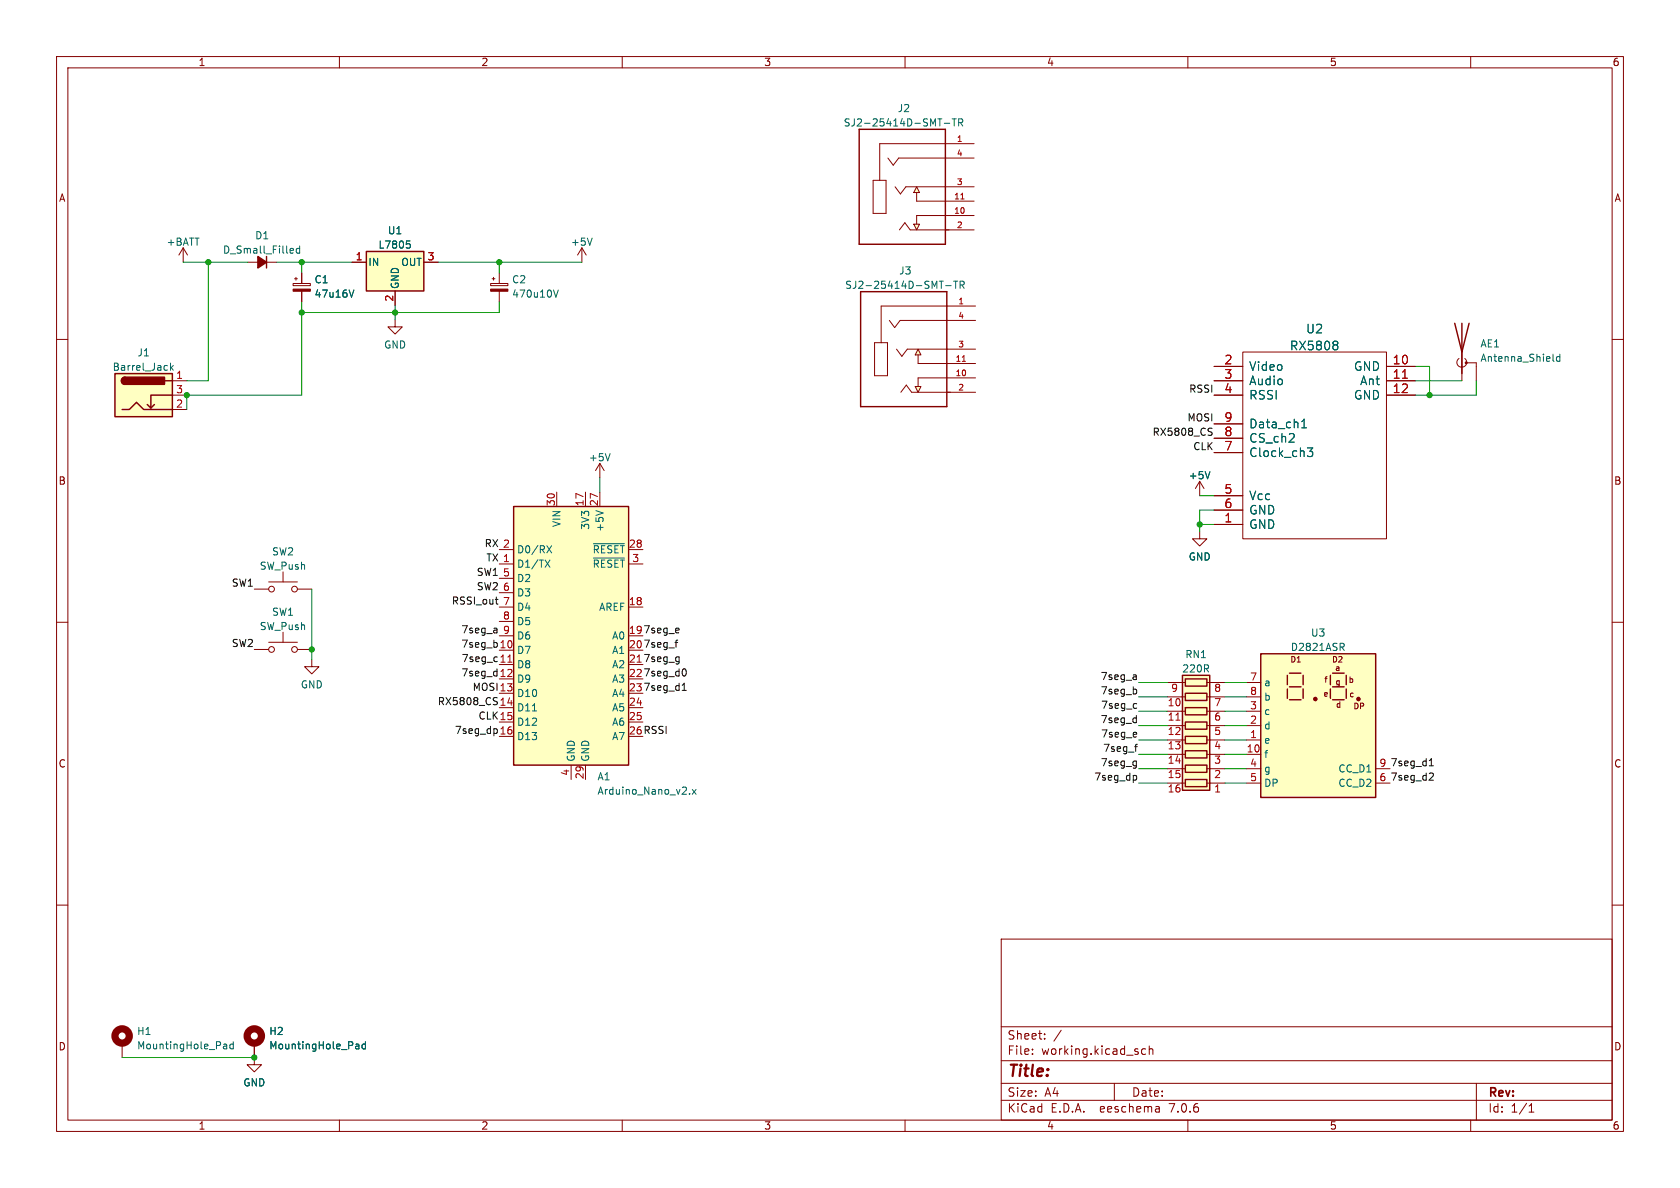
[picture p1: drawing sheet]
<svg xmlns="http://www.w3.org/2000/svg" width="297mm" height="210mm" viewBox="0 0 297 210" stroke-linecap="round" stroke-linejoin="round" font-family="sans-serif">
<g fill="none" stroke="#840000" stroke-width=".18">
<path d="M10 10h277v190h-277zM12 12h273v186h-273zM60 10v2M110 10v2M160 10v2M210 10v2M260 10v2M10 60h2M32.4 43.8l-.8 1.3M32.4 43.8v2.6M32.4 43.8l.7 1.3M43.8 46.4h5.1"/>
<path d="M51.8 50.1h3.1v.4h-3.1zM52.1 49.3h.5M52.3 49v.5M53.3 48.3v1.8M53.3 51.5v1.8M62.2 46.4h2.6M69.8 56.5v1.3h1.3l-1.3 1.3-1.2-1.3h1.2M69.8 51.4v2.6M74.9 46.4h2.6M86.7 50.1h3.1v.4h-3.1zM87 49.3h.5M87.2 49v.5"/>
<path d="M88.3 48.3v1.8M88.3 51.5v1.8M102.9 43.8l-.8 1.3M102.9 43.8v2.6M102.9 43.8l.7 1.3M285 60h2M30.5 67.3h2.5M30.5 69.9h2.5M30.5 72.4h2.5M214.6 64.8h5.1M214.6 67.3h5.1M214.6 69.9h5.1"/>
<path d="M214.6 77.5h5.1M214.6 74.9h5.1M219.7 62.2h25.4v33.1h-25.4zM245.1 64.8h5.1M245.1 67.3h5.1M245.1 69.9h5.1M257.9 63.4a.85 .85 0 0 0-.1 1.2 .85 .85 0 0 0 1.3 0 .85 .85 0 0 0-.1-1.2M258.4 62.2v5.1M259.2 64.1h1.8v3.2M88.3 99.7h2.5M88.3 97.2h2.5M98.4 87v2.5"/>
<path d="M103.5 87v2.5M106 81.9v2.6M106 87v2.5M106 81.9l-.7 1.3M106 81.9l.8 1.3M111.1 99.7h2.6M111.1 97.2h2.6M212.1 94v1.3h1.3l-1.3 1.2-1.3-1.2h1.3M212.1 85.1l-.8 1.3M212.1 85.1v2.5M212.1 85.1l.8 1.3M214.6 92.7h5.1"/>
<path d="M214.6 87.6h5.1M214.6 90.2h5.1M214.6 80h5.1M10 110h2M45 114.8h2.5M45 104.1h2.5M47.5 113.5h5.1M47.5 102.9h5.1M50 101.1v1.8M50 111.8v1.7M52.6 114.8h2.5M52.6 104.1h2.5"/>
<path d="M55.1 116.6v1.3h1.3l-1.3 1.2-1.3-1.2h1.3M88.3 114.9h2.5M88.3 117.5h2.5M88.3 107.3h2.5M88.3 112.4h2.5M88.3 102.2h2.5M88.3 104.8h2.5M88.3 109.9h2.5M111.1 114.9h2.6M111.1 117.5h2.6M111.1 107.3h2.6M111.1 112.4h2.6"/>
<path d="M285 110h2M88.3 120h2.5M88.3 122.6h2.5M88.3 125.1h2.5M88.3 127.6h2.5M88.3 130.2h2.5M101 135.3v2.5M103.5 135.3v2.5M111.1 120h2.6M111.1 122.6h2.6M111.1 125.1h2.6M111.1 127.6h2.6"/>
<path d="M206.4 138.4h3.1M206.4 135.9h3.1M206.4 133.4h3.1M206.4 130.8h3.1M206.4 128.3h3.1M206.4 125.7h3.1M206.4 123.2h3.1M206.4 120.7h3.1M213.4 138.4h3.1M213.4 135.9h3.1M213.4 133.4h3.1M213.4 130.8h3.1"/>
<path d="M213.4 128.3h3.1M213.4 125.7h3.1M213.4 123.2h3.1M213.4 120.7h3.1M220.3 138.4h2.6M220.3 135.9h2.6M220.3 133.4h2.6M220.3 130.8h2.6M220.3 128.3h2.6M220.3 125.7h2.6M220.3 123.2h2.6M220.3 120.7h2.6"/>
<path d="M243.2 138.4h2.5M243.2 135.9h2.5M10 160h2M285 160h2M177 166h108v32h-108zM21.6 184.4v2.5M45 184.4v3.8h1.2l-1.2 1.3-1.3-1.3h1.3M60 198v2M110 198v2M160 198v2M177 194.5h108M177 191.5h108"/>
<path d="M177 187.5h108M177 181.5h108M182.5 186.3v.1M182.5 185.5v.1M184.7 183.6v.1M184.7 182.8v.1M187.6 182.1l-1.3 2M197 191.5v3M202.5 185.5l-.4-.1-.3 .3v.4l.2 .2h.5M203.2 185.5l.2-.1 .3 .1 .1 .9M203.2 184.9v1.5M204.9 195.7l.1 .9"/>
<path d="M205 196.5l-.2 .1M205 196h-.2M210 198v2M260 198v2M261 191.5v6.5M270.3 196.6h.9M270.3 195.5l.4-.4v1.5"/>
<circle cx="48" cy="104.1" r=".51"/>
<circle cx="48" cy="114.8" r=".51"/>
<circle cx="52.1" cy="104.1" r=".51"/>
<circle cx="52.1" cy="114.8" r=".51"/>
</g>
<g fill="#ffffc2" stroke="#ffffc2" stroke-width=".18">
<path d="M209 119.4h4.9v20.3h-4.9z"/>
<path d="M64.8 44.5h10.1v6.9h-10.1z"/>
<path d="M222.9 115.6h20.3v25.4h-20.3z"/>
<path d="M90.8 89.5h20.3v45.8h-20.3z"/>
<path d="M20.3 66h10.2v7.7h-10.2z"/>
</g>
<g fill="none" stroke="#840000" stroke-width=".25">
<path d="M47.1 45.3v2.1M64.8 44.5h10.1v6.9h-10.1zM257.2 57.2l1.2 5 1.3-5M258.4 57.2v8.8M20.3 66h10.2v7.7h-10.2zM21.6 72.4h1.3l1.2-1.3 1.3 1.3h5.1M22.1 66.7a.64 .64 0 0 0-.6 .6 .64 .64 0 0 0 .6 .6M27.3 71.5l-.6 .6M29.2 67.3h1.3M30.5 69.9h-3.8v2.2l-.7-.6M90.8 89.5h20.3v45.8h-20.3zM209 119.4h4.9v20.3h-4.9z"/>
<path d="M222.9 115.6h20.3v25.4h-20.3zM227.6 119.4v1.6M228 119h2M230.4 119.4v1.6M235.2 119.4v1.6M235.6 119h2M238 119.4v1.6M209.5 137.8h3.9v1.3h-3.9zM209.5 135.3h3.9v1.2h-3.9zM209.5 132.7h3.9v1.3h-3.9zM209.5 130.2h3.9v1.2h-3.9zM209.5 127.6h3.9v1.3h-3.9z"/>
<path d="M209.5 125.1h3.9v1.3h-3.9zM209.5 122.6h3.9v1.2h-3.9zM209.5 120h3.9v1.3h-3.9zM227.6 121.8v1.6M228 123.7h2M228 121.4h2M230.4 121.8v1.6M235.2 121.8v1.6M235.6 123.7h2M235.6 121.4h2M238 121.8v1.6"/>
</g>
<path d="M247.9 66.9h.9M89.8 117.1h.7M112.6 117.1h.8M207.9 127.3h.7" fill="none" stroke="#a90000" stroke-width=".18"/>
<g fill="none" stroke="#006464" stroke-width=".18">
<path d="M51.7 43.9l.2 .3-.6 .1M51.8 44.7l-.1 .1M53 44l-.4-.1-.2 .3 .1 .5h.5M53 43.5v1.3M62.6 51.3l-.5 1.2M71.9 42.6h.6M72 43.1h.3l.2 .2-.1 .5-.4 .1M97.9 51.3l.4 1.2 .4-1.2M104.7 42.1l-.4 1.3M30.1 64.2v1.3M30.3 65l.3 .5M30.6 64.6l-.5 .5"/>
<path d="M230.1 75.6h.9M230.1 74.5l.5-.4v1.5M231.1 79.2h1l-.5 .6 .4 .1v.7l-.2 .1-.6-.1M236.2 60.3l.3 .3-.3 .4 .2 .1 .1 .4-.3 .3M274.6 63.8l.1 .1M275.8 62.6v1.3M275.8 63.1l-.4-.1-.2 .3 .1 .5h.5M96.4 99l.8 1.3M96.7 96.5l.8 1.2M97.2 99l-.8 1.3M97.5 96.5l-.8 1.2M104.9 96.1h5.5"/>
<path d="M104.9 98.7h5.5M105.4 90.3l1.2 .4M107.9 80.2l-.5 1.3M213.9 83.4l-.4 1.2M237.2 114.4l.4 .6M237.4 113.7l.2 .3v.3l-.2 .1M94.1 125.7h.8M122.4 139.6l.7 .8M123.1 139.6l-.7 .8M121.9 140.3v.1M39.7 184.6h.3l.1 .8M40.1 185.4h-.4"/>
<path d="M40.1 184.9h-.4M41.2 184.6h-.3l-.3 .2 .2 .6h.4M41.2 184.1v1.3M63 184.6h.4l.1 .8M63.5 185.4h-.5M63.5 184.9h-.5M64.6 184.6h-.4l-.2 .2 .1 .6h.5M64.6 184.1v1.3"/>
</g>
<g fill="#840000" stroke="#840000" stroke-width=".18">
<path d="M51.8 51.1h3.1v.4h-3.1z"/>
<path d="M86.7 51.1h3.1v.4h-3.1z"/>
<circle cx="259.2" cy="64.1" r=".18"/>
</g>
<g fill="#840000" stroke="#840000" stroke-width=".25">
<path d="M45.6 45.3l1.5 1.1-1.5 1z"/>
<path d="M21.7 66.9l.4-.2v1.2a.63 .63 0 0 1-.6-.3 .63 .63 0 0 1 .2-.7z"/>
<path d="M22.1 66.7h7v1.2h-7z"/>
<circle cx="232.5" cy="123.6" r=".28"/>
<circle cx="240.2" cy="123.6" r=".28"/>
</g>
<g fill="none" stroke="#840000" stroke-width="1.3">
<circle cx="21.6" cy="183.1" r="1.27"/>
<circle cx="45" cy="183.1" r="1.27"/>
</g>
<g fill="#ffffc2">
<path d="M161.8 68.3h1l-.5 1z"/>
<path d="M162.3 61.7l.5 1h-1z"/>
</g>
<path d="M152.1 51.6h15.3v20.3h-15.3z" fill="none" stroke="#840000" stroke-width=".25"/>
<path d="M157.2 56.6l1 1.3 .9-1.3h13.4M172.5 54.1h-16.7v6.5M154.6 60.6h2.3v5.8h-2.3zM158.5 61.7l.9 1.3 1-1.3h12.1M159.3 69.3l.9-1.2 1 1.2h11.3M161.8 68.3h1l-.5 1zM162.3 61.7l.5 1h-1zM162.3 62.7v1.6h10.2M172.5 66.8h-10.2v1.5" fill="none" stroke="#840000" stroke-width=".18"/>
<path d="M170.1 63.9h.6" fill="none" stroke="#a90000" stroke-width=".18"/>
<path d="M167.2 50.5h1M168.6 49.7h.7M168.9 49.7v1.3M169.7 50.4l.6-.1 .2-.2-.1-.3-.7-.1v1.3M170 50.4l.5 .6" fill="none" stroke="#006464" stroke-width=".18"/>
<g fill="#ffffc2">
<path d="M161.5 39.6h1.1l-.5 1z"/>
<path d="M162.1 33l.5 1h-1.1z"/>
</g>
<path d="M151.9 22.9h15.2v20.3h-15.2z" fill="none" stroke="#840000" stroke-width=".25"/>
<g fill="none" stroke="#840000" stroke-width=".18">
<path d="M154.4 31.9h2.2v5.8h-2.2zM157 27.9l.9 1.3 1-1.3h13.3M158.2 33l1 1.3 .9-1.3h12.1M161.5 39.6h1.1l-.5 1zM162.1 33l.5 1h-1.1zM162.1 34v1.6h10.1M172.2 25.4h-16.7v6.5M172.2 38.1h-10.1v1.5M53.3 48.3v1.8M53.3 51.5v1.8M62.2 46.4h2.6M69.8 51.4v2.6"/>
<path d="M74.9 46.4h2.6M159 40.6l1-1.2 .9 1.2h11.3M214.6 64.8h5.1M214.6 67.3h5.1M214.6 69.9h5.1M214.6 77.5h5.1M214.6 74.9h5.1M245.1 64.8h5.1M245.1 67.3h5.1M245.1 69.9h5.1M214.6 92.7h5.1M214.6 87.6h5.1"/>
<path d="M214.6 90.2h5.1M214.6 80h5.1M45 184.4v2.5"/>
</g>
<path d="M169.9 35.2h.5M247.9 66.9h.9" fill="none" stroke="#a90000" stroke-width=".18"/>
<g fill="none" stroke="#006464" stroke-width=".18">
<path d="M166.9 21.8h1M168.3 21h.8M168.7 21v1.3M169.5 21.7l.6-.1 .1-.2-.1-.3-.6-.1v1.3M169.8 21.7l.4 .6M62.6 51.3l-.5 1.2M71.9 42.6h.6M72 43.1h.3l.2 .2-.1 .5-.4 .1M230.1 75.6h.9M230.1 74.5l.5-.4v1.5M231.1 79.2h1l-.5 .6 .4 .1v.7l-.2 .1-.6-.1M236.2 60.3l.3 .3-.3 .4 .2 .1 .1 .4-.3 .3"/>
<path d="M213.9 83.4l-.4 1.2M63 184.6h.4l.1 .8M63.5 185.4h-.5M63.5 184.9h-.5M64.6 184.6h-.4l-.2 .2 .1 .6h.5M64.6 184.1v1.3"/>
</g>
<g fill="none" stroke="#0f0f0f" stroke-width=".18">
<path d="M213.8 76.3l.4 .1 .1 .3-.3 .3h-.3M213.8 75.7h.5M87.6 106h.4M87.8 111.1l.1 .8M87.9 111.8l-.2 .1M87.9 111.3l-.2 .1M87.9 106.8h.1M119.3 113.6h.5M119.8 113.2l-.3 .1M119.9 116.1l.2 .1M120 111.1l.1 .2-.7 .2M120.1 116.1v1l-.2 .2"/>
<path d="M120.1 116.9l-.2 .1M120.9 118.2a.68 .68 0 0 1 .4 .7 .68 .68 0 0 1-.4 .6M200.8 119.4l.1 .7M200.9 119.6l-.1 .1M120.6 122h.7M120.7 121.1l.3-.3v1.2M200.5 137.1h.2l.3 .2-.1 .5-.4 .1M200.6 132h.5M200.8 134.5l.1 .1M200.8 126.9l.1 .1M200.8 121.9l.2 .2-.2 .5M200.8 124.4h.2"/>
<path d="M200.9 129.5l.1 .3-.7 .1M200.9 126.5v1.3M200.9 134.5v1.1l-.1 .1M200.9 120.1h-.1M200.9 135.3l-.1 .1M200.9 127.7l-.1 .1M201 125.2h-.2M201.1 131.6l-.3 .1M252.7 135.4h.7M252.8 134.4l.2-.3v1.3M252.9 136.6l.4 .1 .1 .3-.8 .9h.8"/>
</g>
<g fill="none" stroke="#009600" stroke-width=".18">
<path d="M32.4 46.4h11.4M36.8 46.4v20.9h-3.8M48.9 46.4h13.3M53.3 46.4v1.9M53.3 53.3v16.6h-20.3v2.5M69.8 54v2.5M77.5 46.4h25.4M88.3 53.3v1.9h-35M88.3 46.4v1.9M250.2 64.8h2.5v5.1M250.2 67.3h8.2M261 67.3v2.6h-10.8"/>
<path d="M106 84.5v2.5M212.1 92.7h2.5M212.1 87.6h2.5M214.6 90.2h-2.5v3.8M55.1 104.1v12.5M201.3 135.9h5.1M201.3 130.8h5.1M201.3 133.4h5.1M201.3 128.3h5.1M201.3 138.4h5.1M201.3 125.7h5.1M201.3 123.2h5.1"/>
<path d="M201.3 120.7h5.1M216.5 135.9h3.8M216.5 130.8h3.8M216.5 133.4h3.8M216.5 128.3h3.8M216.5 138.4h3.8M216.5 125.7h3.8M216.5 123.2h3.8M216.5 120.7h3.8M21.6 186.9h23.4"/>
</g>
<g fill="#009600" stroke="#009600" stroke-width=".18">
<circle cx="53.3" cy="46.4" r=".46"/>
<circle cx="53.3" cy="55.2" r=".46"/>
<circle cx="69.8" cy="55.2" r=".46"/>
<circle cx="88.3" cy="46.4" r=".46"/>
<circle cx="36.8" cy="46.4" r=".46"/>
<circle cx="252.7" cy="69.9" r=".46"/>
<circle cx="33" cy="69.9" r=".46"/>
<circle cx="55.1" cy="114.8" r=".46"/>
<circle cx="45" cy="186.9" r=".46"/>
<circle cx="212.1" cy="92.7" r=".46"/>
</g>
<text font-size="2.8" fill="#840000" x="178" y="190.9">Title:</text>
<g font-size="2.1" fill="#006464">
<text x="230.8" y="59.1">U2</text>
<text x="220.7" y="65.8">Video</text>
<text x="227.9" y="62.1">RX5808</text>
<text x="239.3" y="65.8">GND</text>
<text x="220.7" y="68.3">Audio</text>
<text x="220.7" y="70.8">RSSI</text>
<text x="239.3" y="70.8">GND</text>
<text x="240.4" y="68.3">Ant</text>
<text x="220.7" y="75.9">Data_ch1</text>
<text x="220.7" y="81">Clock_ch3</text>
<text x="220.7" y="78.5">CS_ch2</text>
<text x="220.7" y="88.6">Vcc</text>
<text x="220.7" y="93.7">GND</text>
<text x="220.7" y="91.2">GND</text>
</g>
<g font-size="2.1" fill="#a90000">
<text x="216.4" y="64.5">2</text>
<text x="246.1" y="64.5">10</text>
<text x="216.4" y="67.1">3</text>
<text x="216.4" y="69.6">4</text>
<text x="246.1" y="67.1">11</text>
<text x="246.1" y="69.6">12</text>
<text x="216.4" y="77.2">8</text>
<text x="216.4" y="74.7">9</text>
<text x="216.4" y="79.8">7</text>
<text x="216.4" y="87.4">5</text>
<text x="216.4" y="89.9">6</text>
<text x="216.4" y="92.5">1</text>
</g>
<g font-size="2.1" fill="#840000">
<text x="178" y="184">Sheet:</text>
<text x="178" y="186.7">File:</text>
<text x="184.1" y="186.7">working.kicad_sch</text>
<text x="178" y="196.9">KiCad</text>
<text x="178" y="194.1">Size:</text>
<text x="184.7" y="194.1">A4</text>
<text x="185.7" y="196.9">E.D.A.</text>
<text x="194.6" y="196.9">eeschema</text>
<text x="200" y="194.1">Date:</text>
<text x="207" y="196.9">7.0.6</text>
<text x="263" y="194.3">Rev:</text>
<text x="263" y="196.9">Id:</text>
<text x="267.1" y="196.9">1/1</text>
</g>
<g font-size="1.8" fill="#840000">
<text x="35" y="11.9">1</text>
<text x="85" y="11.9">2</text>
<text x="135" y="11.9">3</text>
<text x="185" y="11.9">4</text>
<text x="235" y="11.9">5</text>
<text x="285" y="11.9">6</text>
<text x="10.3" y="35.9">A</text>
<text x="285.3" y="35.9">A</text>
<text x="10.3" y="85.9">B</text>
<text x="285.3" y="85.9">B</text>
<text x="10.3" y="135.9">C</text>
<text x="285.3" y="135.9">C</text>
<text x="10.3" y="185.9">D</text>
<text x="285.3" y="185.9">D</text>
<text x="35" y="199.9">1</text>
<text x="85" y="199.9">2</text>
<text x="135" y="199.9">3</text>
<text x="185" y="199.9">4</text>
<text x="235" y="199.9">5</text>
<text x="285" y="199.9">6</text>
</g>
<g font-size="1.8" fill="#006464">
<text x="149.1" y="22.6">SJ2-25414D-SMT-TR</text>
<text x="158.6" y="20">J2</text>
<text x="68.5" y="41.6">U1</text>
<text x="29.4" y="43.6">+BATT</text>
<text x="39.3" y="45">D_Small_Filled</text>
<text x="45" y="42.5">D1</text>
<text x="65" y="47.2">IN</text>
<text x="66.8" y="44.2">L7805</text>
<text x="70.8" y="47.2">OUT</text>
<text x="100.8" y="43.6">+5V</text>
<text x="55.5" y="50.3">C1</text>
<text x="55.5" y="52.8">47u16V</text>
<text x="70.7" y="51.2" transform="rotate(-90 70.7 51.2)">GND</text>
<text x="90.4" y="50.3">C2</text>
<text x="90.4" y="52.8">470u10V</text>
<text x="149.3" y="51.3">SJ2-25414D-SMT-TR</text>
<text x="158.9" y="48.7">J3</text>
<text x="19.8" y="65.7">Barrel_Jack</text>
<text x="24.2" y="63.2">J1</text>
<text x="67.8" y="61.8">GND</text>
<text x="261.6" y="61.6">AE1</text>
<text x="261.6" y="64.2">Antenna_Shield</text>
<text x="104" y="81.7">+5V</text>
<text x="210.1" y="84.9">+5V</text>
<text x="99.3" y="93.3" transform="rotate(-90 99.3 93.3)">VIN</text>
<text x="104.4" y="93.8" transform="rotate(-90 104.4 93.8)">3V3</text>
<text x="106.9" y="94.1" transform="rotate(-90 106.9 94.1)">+5V</text>
<text x="45.8" y="100.9">SW_Push</text>
<text x="48" y="98.4">SW2</text>
<text x="91.3" y="100.6">D1/TX</text>
<text x="91.3" y="98">D0/RX</text>
<text x="104.7" y="98">~{RESET}</text>
<text x="104.7" y="100.6">~{RESET}</text>
<text x="210.1" y="99.3">GND</text>
<text x="91.3" y="103.1">D2</text>
<text x="91.3" y="105.6">D3</text>
<text x="45.8" y="111.6">SW_Push</text>
<text x="48" y="109.1">SW1</text>
<text x="91.3" y="108.2">D4</text>
<text x="91.3" y="110.7">D5</text>
<text x="91.3" y="113.3">D6</text>
<text x="105.8" y="108.2">AREF</text>
<text x="108.1" y="113.3">A0</text>
<text x="231.7" y="112.7">U3</text>
<text x="91.3" y="115.8">D7</text>
<text x="91.3" y="118.3">D8</text>
<text x="108.1" y="115.8">A1</text>
<text x="108.1" y="118.3">A2</text>
<text x="208.9" y="119.1">220R</text>
<text x="209.4" y="116.5">RN1</text>
<text x="228.1" y="115.3">D2821ASR</text>
<text x="53.1" y="121.9">GND</text>
<text x="91.3" y="120.9">D9</text>
<text x="91.3" y="123.4">D10</text>
<text x="91.3" y="126">D11</text>
<text x="108.1" y="120.9">A3</text>
<text x="108.1" y="123.4">A4</text>
<text x="108.1" y="126">A5</text>
<text x="223.4" y="121.5">a</text>
<text x="223.4" y="124.1">b</text>
<text x="91.3" y="128.5">D12</text>
<text x="91.3" y="131">D13</text>
<text x="108.1" y="128.5">A6</text>
<text x="108.1" y="131">A7</text>
<text x="223.4" y="131.7">e</text>
<text x="223.4" y="129.1">d</text>
<text x="223.4" y="126.6">c</text>
<text x="101.8" y="134.7" transform="rotate(-90 101.8 134.7)">GND</text>
<text x="104.4" y="134.7" transform="rotate(-90 104.4 134.7)">GND</text>
<text x="223.4" y="134.2">f</text>
<text x="223.4" y="136.8">g</text>
<text x="236.5" y="136.8">CC_D1</text>
<text x="105.5" y="138.1">A1</text>
<text x="105.5" y="140.7">Arduino_Nano_v2.x</text>
<text x="223.4" y="139.3">DP</text>
<text x="236.5" y="139.3">CC_D2</text>
<text x="24.1" y="183.2">H1</text>
<text x="24.1" y="185.7">MountingHole_Pad</text>
<text x="47.5" y="183.2">H2</text>
<text x="47.5" y="185.7">MountingHole_Pad</text>
<text x="42.9" y="192.3">GND</text>
</g>
<g font-size="1.8" fill="#a90000">
<text x="62.8" y="46.1">1</text>
<text x="75.5" y="46.1">3</text>
<text x="69.6" y="53.4" transform="rotate(-90 69.6 53.4)">2</text>
<text x="31" y="67.1">1</text>
<text x="31" y="69.6">3</text>
<text x="31" y="72.1">2</text>
<text x="98.2" y="89.6" transform="rotate(-90 98.2 89.6)">30</text>
<text x="103.3" y="89.6" transform="rotate(-90 103.3 89.6)">17</text>
<text x="105.8" y="89.6" transform="rotate(-90 105.8 89.6)">27</text>
<text x="88.8" y="102">5</text>
<text x="111.1" y="96.9">28</text>
<text x="111.7" y="99.4">3</text>
<text x="88.8" y="104.5">6</text>
<text x="88.8" y="107.1">7</text>
<text x="111.1" y="107.1">18</text>
<text x="88.8" y="109.6">8</text>
<text x="88.8" y="112.1">9</text>
<text x="111.1" y="112.1">19</text>
<text x="111.1" y="114.7">20</text>
<text x="111.1" y="117.2">21</text>
<text x="111.1" y="119.8">22</text>
<text x="111.1" y="122.3">23</text>
<text x="111.1" y="124.8">24</text>
<text x="206.3" y="125.2">10</text>
<text x="206.9" y="122.6">9</text>
<text x="214.6" y="125.2">7</text>
<text x="214.6" y="122.6">8</text>
<text x="220.9" y="125.5">3</text>
<text x="220.9" y="120.4">7</text>
<text x="220.9" y="122.9">8</text>
<text x="111.1" y="127.4">25</text>
<text x="206.3" y="127.7">11</text>
<text x="206.3" y="130.3">12</text>
<text x="214.6" y="130.3">5</text>
<text x="214.6" y="127.7">6</text>
<text x="220.9" y="130.6">1</text>
<text x="220.9" y="128">2</text>
<text x="100.7" y="137.2" transform="rotate(-90 100.7 137.2)">4</text>
<text x="103.3" y="137.8" transform="rotate(-90 103.3 137.8)">29</text>
<text x="206.3" y="132.8">13</text>
<text x="206.3" y="135.3">14</text>
<text x="206.3" y="137.9">15</text>
<text x="214.6" y="137.9">2</text>
<text x="214.6" y="135.3">3</text>
<text x="214.6" y="132.8">4</text>
<text x="220.3" y="133.1">10</text>
<text x="220.9" y="135.6">4</text>
<text x="243.8" y="135.6">9</text>
<text x="206.3" y="140.4">16</text>
<text x="214.6" y="140.4">1</text>
<text x="220.9" y="138.2">5</text>
<text x="243.8" y="138.2">6</text>
</g>
<g font-size="1.8" fill="#0f0f0f">
<text x="210.1" y="69.5">RSSI</text>
<text x="203.7" y="77.1">RX5808_CS</text>
<text x="209.8" y="74.6">MOSI</text>
<text x="210.9" y="79.7">CLK</text>
<text x="84.2" y="101.9">SW1</text>
<text x="85.6" y="96.8">RX 2</text>
<text x="85.9" y="99.3">TX 1</text>
<text x="40.9" y="103.8">SW1</text>
<text x="79.8" y="107">RSSI_out</text>
<text x="84.2" y="104.4">SW2</text>
<text x="81.5" y="112">7seg_a</text>
<text x="113.7" y="112">7seg_e</text>
<text x="40.9" y="114.5">SW2</text>
<text x="81.5" y="119.7">7seg_d 12</text>
<text x="81.5" y="114.6">7seg_b 10</text>
<text x="81.5" y="117.1">7seg_c 11</text>
<text x="113.7" y="114.6">7seg_f</text>
<text x="113.7" y="119.7">7seg_d0</text>
<text x="113.7" y="117.1">7seg_g</text>
<text x="77.3" y="124.7">RX5808_CS 14</text>
<text x="83.5" y="122.2">MOSI13</text>
<text x="113.7" y="122.2">7seg_d1</text>
<text x="194.5" y="120.3">7seg_a</text>
<text x="194.5" y="122.8">7seg_b</text>
<text x="194.6" y="125.4">7seg_c</text>
<text x="80.3" y="129.8">7seg_dp 16</text>
<text x="84.5" y="127.3">CLK15</text>
<text x="111.1" y="129.9">26 RSSI</text>
<text x="194.5" y="127.9">7seg_d</text>
<text x="194.6" y="130.5">7seg_e</text>
<text x="194.5" y="135.5">7seg_g</text>
<text x="194.9" y="133">7seg_f</text>
<text x="245.7" y="135.5">7seg_d1</text>
<text x="193.4" y="138.1">7seg_dp</text>
<text x="245.7" y="138.1">7seg_d2</text>
</g>
<g font-size="1.4" fill="#a90000">
<text x="169.1" y="25.1">1</text>
<text x="169.1" y="27.7">4</text>
<text x="168.6" y="35.3">11</text>
<text x="169.1" y="32.8">3</text>
<text x="168.6" y="37.8">10</text>
<text x="169.1" y="40.4">2</text>
<text x="169.3" y="53.8">1</text>
<text x="169.3" y="56.4">4</text>
<text x="168.8" y="64">11</text>
<text x="169.3" y="61.5">3</text>
<text x="168.8" y="66.5">10</text>
<text x="169.3" y="69.1">2</text>
</g>
<g font-size="1.4" fill="#840000">
<text x="228" y="117.3">D1</text>
<text x="235.4" y="117.3">D2</text>
<text x="235.9" y="118.8">a</text>
<text x="233.9" y="123.4">e</text>
<text x="234" y="120.9">f</text>
<text x="236" y="121.3">g</text>
<text x="236.1" y="125.3">d</text>
<text x="238.3" y="120.9">b</text>
<text x="238.4" y="123.5">c</text>
<text x="239.2" y="125.6">DP</text>
</g>
</svg>
